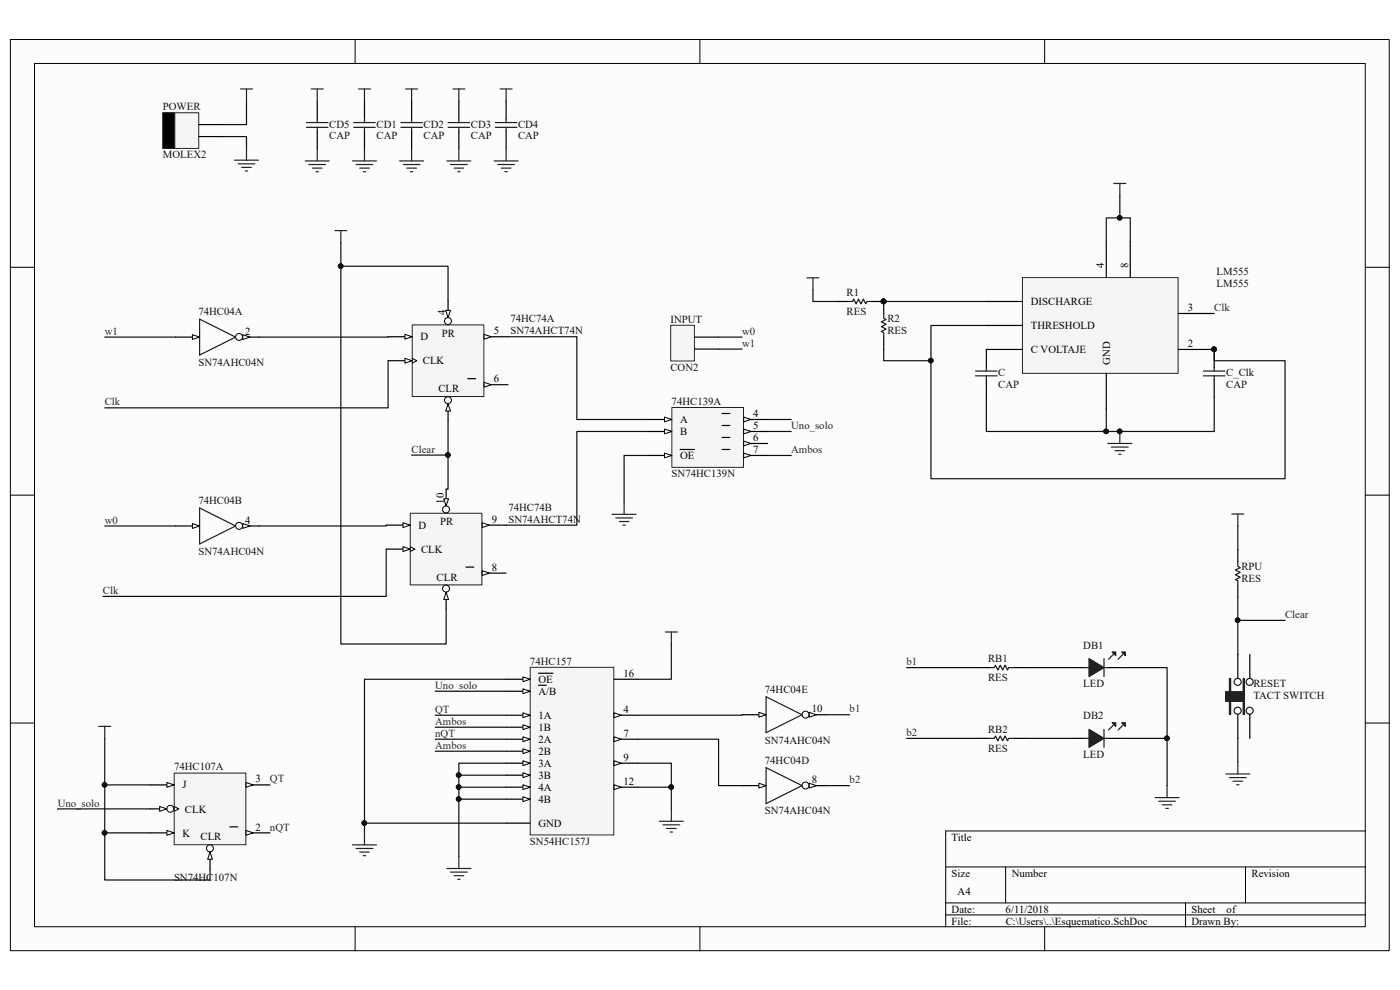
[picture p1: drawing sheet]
<svg xmlns="http://www.w3.org/2000/svg" width="297mm" height="210mm" viewBox="0 0 297 210" stroke-linecap="round" stroke-linejoin="round" font-family="sans-serif">
<path d="M2.2 8.4h292.5v193.3h-292.5z" fill="#fcfcfc"/>
<path d="M2.2 8.4h292.5v193.3h-292.5z" fill="none" stroke="#000" stroke-width=".21"/>
<path d="M7.4 13.5h282.2v183.1h-282.2z" fill="#fcfcfc"/>
<g fill="none" stroke="#000" stroke-width=".21">
<path d="M7.3 13.5h282.3v183.1h-282.3zM75.3 8.4v5.1M148.5 8.4v5.1M221.6 8.4v5.1M2.2 56.7h5.1M289.7 56.7h5.1M2.2 105h5.1M289.7 105h5.1M2.2 153.4h5.1M289.7 153.4h5.1M289.7 176.3h-89.1v20.3M75.3 196.6v5.1"/>
<path d="M148.5 196.6v5.1M200.6 183.9h89.1M200.6 191.5h89.1M200.6 194.1h89.1M213.4 183.9v7.6M221.6 196.6v5.1M251.5 191.5v5.1M264.2 183.9v7.6"/>
</g>
<path d="M34.6 24h7.6v7.5h-7.6z" fill="#f5f5f5"/>
<path d="M34.5 23.9h7.7v7.6h-7.7zM34.5 23.9h2.6v7.6h-2.6z" fill="none" stroke="#262626" stroke-width=".21"/>
<path d="M42.2 29h5.1M42.2 26.4h5.1" fill="none" stroke="#000" stroke-width=".25"/>
<path d="M34.6 24h2.5v7.5h-2.5z" fill="#000"/>
<path d="M51 18.9h2.6M52.3 18.9v2.5M49.7 34h5.1M50.5 34.7h3.6M51.3 35.5h2M52 36.3h.5M52.3 31.4v2.6" fill="none" stroke="#262626" stroke-width=".25"/>
<path d="M142.3 69h5v7.6h-5z" fill="#f5f5f5"/>
<path d="M142.3 69h5v7.6h-5z" fill="none" stroke="#262626" stroke-width=".21"/>
<path d="M147.4 74.1h5.1M147.4 71.5h5.1" fill="none" stroke="#000" stroke-width=".25"/>
<path d="M217 58.9h32.9v20.3h-32.9z" fill="#f5f5f5"/>
<path d="M216.9 58.9h33v20.3h-33z" fill="none" stroke="#262626" stroke-width=".21"/>
<g fill="none" stroke="#000" stroke-width=".25">
<path d="M234.7 51.2v7.7M239.8 51.2v7.7M177.3 64h2.5M184.9 64h2.6v2.5M187.5 71.6v2.5M209.3 69h7.6M209.3 64h7.6M216.9 74.1h-7.6v3.8M234.7 79.2v7.7M250 74.1h7.6v3.8M250 66.5h7.6M209.3 80.5v3.8"/>
<path d="M257.6 80.5v3.8"/>
</g>
<g fill="#0e0e0e" stroke="#0e0e0e" stroke-width=".21">
<circle cx="257.6" cy="74.1" r=".49"/>
<circle cx="187.4" cy="63.9" r=".49"/>
<circle cx="237.5" cy="91.5" r=".49"/>
</g>
<path d="M179.8 64h1.1l.2-.6 .5 1.1 .5-1.1 .5 1.1 .6-1.1 .5 1.1 .2-.5h1M187.5 66.5v1l.5 .3-1 .5 1 .5-1 .5 1 .5-1 .5 .5 .3v1M207 79.7h4.5M207 78.7h4.5M209.3 77.9v.8M209.3 79.7v.8M255.3 79.7h4.6M255.3 78.7h4.6M257.6 77.9v.8M257.6 79.7v.8" fill="none" stroke="#1c1c1c" stroke-width=".25"/>
<path d="M236.3 38.9h2.5M237.6 38.9v2.6M171.2 58.9h2.5M172.5 58.9v2.6M235 94.1h5.1M235.8 94.8h3.6M236.6 95.6h2M237.3 96.4h.5M237.6 91.5v2.6" fill="none" stroke="#262626" stroke-width=".25"/>
<path d="M87.5 69h15.2v15.1h-15.2z" fill="#f5f5f5"/>
<path d="M87.5 68.9h15.2v15.2h-15.2z" fill="none" stroke="#262626" stroke-width=".21"/>
<path d="M95.1 63.8v5.1" fill="none" stroke="#000" stroke-width=".25"/>
<circle cx="95" cy="68.1" r=".74" fill="#fcfcfc" stroke="#000" stroke-width=".21"/>
<path d="M94.5 65.8h1.1l-.5 1.6z" fill="#fcfcfc"/>
<path d="M87.4 76l1 .5-1 .5M94.5 65.8h1.1l-.5 1.6z" fill="none" stroke="#000" stroke-width=".21"/>
<path d="M82.3 76.5h5.1" fill="none" stroke="#000" stroke-width=".25"/>
<path d="M85.9 76l1.5 .5-1.5 .5z" fill="#fcfcfc"/>
<path d="M85.9 76l1.5 .5-1.5 .5z" fill="none" stroke="#000" stroke-width=".21"/>
<path d="M82.3 71.4h5.1" fill="none" stroke="#000" stroke-width=".25"/>
<path d="M85.9 70.9l1.5 .5-1.5 .5z" fill="#fcfcfc"/>
<path d="M85.9 70.9l1.5 .5-1.5 .5z" fill="none" stroke="#000" stroke-width=".21"/>
<path d="M95.1 84.2v5" fill="none" stroke="#000" stroke-width=".25"/>
<circle cx="95" cy="84.9" r=".74" fill="#fcfcfc" stroke="#000" stroke-width=".21"/>
<path d="M95.1 85.7l.5 1.5h-1.1z" fill="#fcfcfc"/>
<path d="M95.1 85.7l.5 1.5h-1.1z" fill="none" stroke="#000" stroke-width=".21"/>
<path d="M102.7 71.4h5.1" fill="none" stroke="#000" stroke-width=".25"/>
<path d="M102.7 70.9l1.5 .5-1.5 .5z" fill="#fcfcfc"/>
<path d="M102.7 70.9l1.5 .5-1.5 .5z" fill="none" stroke="#000" stroke-width=".21"/>
<path d="M102.7 81.6h5.1" fill="none" stroke="#000" stroke-width=".25"/>
<path d="M102.7 81.1l1.5 .5-1.5 .5z" fill="#fcfcfc"/>
<path d="M102.7 81.1l1.5 .5-1.5 .5z" fill="none" stroke="#000" stroke-width=".21"/>
<path d="M99.2 80.3h1.7" fill="none" stroke="#000" stroke-width=".25"/>
<path d="M87.1 108.9h15.1v15.2h-15.1z" fill="#f5f5f5"/>
<path d="M87 108.9h15.2v15.2h-15.2z" fill="none" stroke="#262626" stroke-width=".21"/>
<path d="M94.6 103.8v5.1" fill="none" stroke="#000" stroke-width=".25"/>
<circle cx="94.6" cy="108.1" r=".74" fill="#fcfcfc" stroke="#000" stroke-width=".21"/>
<path d="M94.1 105.8h1.1l-.6 1.5z" fill="#fcfcfc"/>
<path d="M87 116l1 .5-1 .5M94.1 105.8h1.1l-.6 1.5z" fill="none" stroke="#000" stroke-width=".21"/>
<path d="M81.9 116.5h5.1" fill="none" stroke="#000" stroke-width=".25"/>
<path d="M85.5 116l1.5 .5-1.5 .5z" fill="#fcfcfc"/>
<path d="M85.5 116l1.5 .5-1.5 .5z" fill="none" stroke="#000" stroke-width=".21"/>
<path d="M81.9 111.4h5.1" fill="none" stroke="#000" stroke-width=".25"/>
<path d="M85.5 110.9l1.5 .5-1.5 .5z" fill="#fcfcfc"/>
<path d="M85.5 110.9l1.5 .5-1.5 .5z" fill="none" stroke="#000" stroke-width=".21"/>
<path d="M94.6 124.1v5.1" fill="none" stroke="#000" stroke-width=".25"/>
<circle cx="94.6" cy="124.9" r=".74" fill="#fcfcfc" stroke="#000" stroke-width=".21"/>
<path d="M94.6 125.7l.6 1.5h-1.1z" fill="#fcfcfc"/>
<path d="M94.6 125.7l.6 1.5h-1.1z" fill="none" stroke="#000" stroke-width=".21"/>
<path d="M102.3 111.4h5.1" fill="none" stroke="#000" stroke-width=".25"/>
<path d="M102.3 110.9l1.5 .5-1.5 .5z" fill="#fcfcfc"/>
<path d="M102.3 110.9l1.5 .5-1.5 .5z" fill="none" stroke="#000" stroke-width=".21"/>
<path d="M102.3 121.6h5.1" fill="none" stroke="#000" stroke-width=".25"/>
<path d="M102.3 121.1l1.5 .5-1.5 .5z" fill="#fcfcfc"/>
<path d="M102.3 121.1l1.5 .5-1.5 .5z" fill="none" stroke="#000" stroke-width=".21"/>
<path d="M98.8 120.3h1.7" fill="none" stroke="#000" stroke-width=".25"/>
<path d="M142.6 86.5h15.1v12.6h-15.1z" fill="#f5f5f5"/>
<path d="M142.5 86.4h15.2v12.7h-15.2z" fill="none" stroke="#262626" stroke-width=".21"/>
<path d="M137.4 89h5.1" fill="none" stroke="#000" stroke-width=".25"/>
<path d="M141 88.5l1.5 .5-1.5 .5z" fill="#fcfcfc"/>
<path d="M141 88.5l1.5 .5-1.5 .5z" fill="none" stroke="#000" stroke-width=".21"/>
<path d="M137.4 91.5h5.1" fill="none" stroke="#000" stroke-width=".25"/>
<path d="M141 91l1.5 .5-1.5 .5z" fill="#fcfcfc"/>
<path d="M141 91l1.5 .5-1.5 .5z" fill="none" stroke="#000" stroke-width=".21"/>
<path d="M137.4 96.6h5.1" fill="none" stroke="#000" stroke-width=".25"/>
<path d="M141 96.1l1.5 .5-1.5 .5z" fill="#fcfcfc"/>
<path d="M141 96.1l1.5 .5-1.5 .5z" fill="none" stroke="#000" stroke-width=".21"/>
<path d="M144.3 95.4h3M157.8 89h5.1" fill="none" stroke="#000" stroke-width=".25"/>
<path d="M157.8 88.5l1.5 .5-1.5 .5z" fill="#fcfcfc"/>
<path d="M157.8 88.5l1.5 .5-1.5 .5z" fill="none" stroke="#000" stroke-width=".21"/>
<path d="M153.2 87.7h1.6M157.8 91.5h5.1" fill="none" stroke="#000" stroke-width=".25"/>
<path d="M157.8 91l1.5 .5-1.5 .5z" fill="#fcfcfc"/>
<path d="M157.8 91l1.5 .5-1.5 .5z" fill="none" stroke="#000" stroke-width=".21"/>
<path d="M153.2 90.3h1.6M157.8 94.1h5.1" fill="none" stroke="#000" stroke-width=".25"/>
<path d="M157.8 93.6l1.5 .5-1.5 .5z" fill="#fcfcfc"/>
<path d="M157.8 93.6l1.5 .5-1.5 .5z" fill="none" stroke="#000" stroke-width=".21"/>
<path d="M153.2 92.8h1.6M157.8 96.6h5.1" fill="none" stroke="#000" stroke-width=".25"/>
<path d="M157.8 96.1l1.5 .5-1.5 .5z" fill="#fcfcfc"/>
<path d="M157.8 96.1l1.5 .5-1.5 .5z" fill="none" stroke="#000" stroke-width=".21"/>
<path d="M153.2 95.4h1.6" fill="none" stroke="#000" stroke-width=".25"/>
<path d="M112.5 141.6h17.7v35.5h-17.7z" fill="#f5f5f5"/>
<path d="M112.5 141.6h17.7v35.5h-17.7z" fill="none" stroke="#262626" stroke-width=".21"/>
<path d="M107.4 146.6h5.1" fill="none" stroke="#000" stroke-width=".25"/>
<path d="M110.9 146.1l1.6 .5-1.6 .5z" fill="#fcfcfc"/>
<path d="M110.9 146.1l1.6 .5-1.6 .5z" fill="none" stroke="#000" stroke-width=".21"/>
<path d="M107.4 151.7h5.1M114.2 145.4h1.7" fill="none" stroke="#000" stroke-width=".25"/>
<path d="M110.9 151.2l1.6 .5-1.6 .5z" fill="#fcfcfc"/>
<path d="M110.9 151.2l1.6 .5-1.6 .5z" fill="none" stroke="#000" stroke-width=".21"/>
<path d="M107.4 154.3h5.1" fill="none" stroke="#000" stroke-width=".25"/>
<path d="M110.9 153.8l1.6 .5-1.6 .5z" fill="#fcfcfc"/>
<path d="M110.9 153.8l1.6 .5-1.6 .5z" fill="none" stroke="#000" stroke-width=".21"/>
<path d="M130.3 151.7h5.1" fill="none" stroke="#000" stroke-width=".25"/>
<path d="M130.3 151.2l1.5 .5-1.5 .5z" fill="#fcfcfc"/>
<path d="M130.3 151.2l1.5 .5-1.5 .5z" fill="none" stroke="#000" stroke-width=".21"/>
<path d="M107.4 156.8h5.1" fill="none" stroke="#000" stroke-width=".25"/>
<path d="M110.9 156.3l1.6 .5-1.6 .5z" fill="#fcfcfc"/>
<path d="M110.9 156.3l1.6 .5-1.6 .5z" fill="none" stroke="#000" stroke-width=".21"/>
<path d="M107.4 159.4h5.1" fill="none" stroke="#000" stroke-width=".25"/>
<path d="M110.9 158.9l1.6 .5-1.6 .5z" fill="#fcfcfc"/>
<path d="M110.9 158.9l1.6 .5-1.6 .5z" fill="none" stroke="#000" stroke-width=".21"/>
<path d="M130.3 156.8h5.1" fill="none" stroke="#000" stroke-width=".25"/>
<path d="M130.3 156.3l1.5 .5-1.5 .5z" fill="#fcfcfc"/>
<path d="M130.3 156.3l1.5 .5-1.5 .5z" fill="none" stroke="#000" stroke-width=".21"/>
<path d="M107.4 174.6h5.1M130.3 161.9h5.1" fill="none" stroke="#000" stroke-width=".25"/>
<path d="M130.3 161.4l1.5 .5-1.5 .5z" fill="#fcfcfc"/>
<path d="M130.3 161.4l1.5 .5-1.5 .5z" fill="none" stroke="#000" stroke-width=".21"/>
<path d="M107.4 164.4h5.1" fill="none" stroke="#000" stroke-width=".25"/>
<path d="M110.9 163.9l1.6 .5-1.6 .6z" fill="#fcfcfc"/>
<path d="M110.9 163.9l1.6 .5-1.6 .6z" fill="none" stroke="#000" stroke-width=".21"/>
<path d="M107.4 161.9h5.1" fill="none" stroke="#000" stroke-width=".25"/>
<path d="M110.9 161.4l1.6 .5-1.6 .5z" fill="#fcfcfc"/>
<path d="M110.9 161.4l1.6 .5-1.6 .5z" fill="none" stroke="#000" stroke-width=".21"/>
<path d="M130.3 167h5.1" fill="none" stroke="#000" stroke-width=".25"/>
<path d="M130.3 166.5l1.5 .5-1.5 .5z" fill="#fcfcfc"/>
<path d="M130.3 166.5l1.5 .5-1.5 .5z" fill="none" stroke="#000" stroke-width=".21"/>
<path d="M107.4 169.5h5.1" fill="none" stroke="#000" stroke-width=".25"/>
<path d="M110.9 169l1.6 .5-1.6 .5z" fill="#fcfcfc"/>
<path d="M110.9 169l1.6 .5-1.6 .5z" fill="none" stroke="#000" stroke-width=".21"/>
<path d="M107.4 167h5.1" fill="none" stroke="#000" stroke-width=".25"/>
<path d="M110.9 166.5l1.6 .5-1.6 .5z" fill="#fcfcfc"/>
<path d="M110.9 166.5l1.6 .5-1.6 .5z" fill="none" stroke="#000" stroke-width=".21"/>
<path d="M107.4 144.1h5.1" fill="none" stroke="#000" stroke-width=".25"/>
<path d="M110.9 143.6l1.6 .5-1.6 .5z" fill="#fcfcfc"/>
<path d="M110.9 143.6l1.6 .5-1.6 .5z" fill="none" stroke="#000" stroke-width=".21"/>
<path d="M114.2 142.8h3.1M130.3 144.1h5.1" fill="none" stroke="#000" stroke-width=".25"/>
<path d="M37 164h15.2v15.2h-15.2z" fill="#f5f5f5"/>
<path d="M37 164h15.2v15.2h-15.2z" fill="none" stroke="#262626" stroke-width=".21"/>
<path d="M31.8 166.5h5.1" fill="none" stroke="#000" stroke-width=".25"/>
<path d="M35.4 166l1.5 .5-1.5 .5z" fill="#fcfcfc"/>
<path d="M35.4 166l1.5 .5-1.5 .5zM36.9 171.1l1 .5-1 .5" fill="none" stroke="#000" stroke-width=".21"/>
<path d="M31.8 171.6h5.1" fill="none" stroke="#000" stroke-width=".25"/>
<circle cx="36.1" cy="171.6" r=".74" fill="#fcfcfc" stroke="#000" stroke-width=".21"/>
<path d="M33.9 171.1l1.5 .5-1.5 .5z" fill="#fcfcfc"/>
<path d="M33.9 171.1l1.5 .5-1.5 .5z" fill="none" stroke="#000" stroke-width=".21"/>
<path d="M31.8 176.7h5.1" fill="none" stroke="#000" stroke-width=".25"/>
<path d="M35.4 176.2l1.5 .5-1.5 .5z" fill="#fcfcfc"/>
<path d="M35.4 176.2l1.5 .5-1.5 .5z" fill="none" stroke="#000" stroke-width=".21"/>
<path d="M44.6 179.2v5.1" fill="none" stroke="#000" stroke-width=".25"/>
<circle cx="44.5" cy="180" r=".74" fill="#fcfcfc" stroke="#000" stroke-width=".21"/>
<path d="M44.6 180.8l.5 1.5h-1z" fill="#fcfcfc"/>
<path d="M44.6 180.8l.5 1.5h-1z" fill="none" stroke="#000" stroke-width=".21"/>
<path d="M52.2 166.5h5.1" fill="none" stroke="#000" stroke-width=".25"/>
<path d="M52.2 166l1.5 .5-1.5 .5z" fill="#fcfcfc"/>
<path d="M52.2 166l1.5 .5-1.5 .5z" fill="none" stroke="#000" stroke-width=".21"/>
<path d="M52.2 176.7h5.1" fill="none" stroke="#000" stroke-width=".25"/>
<path d="M52.2 176.2l1.5 .5-1.5 .5z" fill="#fcfcfc"/>
<path d="M52.2 176.2l1.5 .5-1.5 .5z" fill="none" stroke="#000" stroke-width=".21"/>
<path d="M207.4 141.6h2.5M207.4 156.6h2.5M215 141.6h2.6M215 156.6h2.6M227.5 141.6h2.6M235.2 141.6h2.5M48.8 175.4h1.6" fill="none" stroke="#000" stroke-width=".25"/>
<path d="M141.2 134.1h2.5M142.4 134.1v2.5M20.9 154.1h2.6M22.2 154.1v2.5M74.8 179.2h5.1M75.5 180h3.6M77.3 176.7v2.5M76.3 180.8h2M77.1 181.5h.5" fill="none" stroke="#262626" stroke-width=".25"/>
<path d="M234.2 139.7v3.8M209.9 141.6h1l.3-.5 .5 1 .5-1 .5 1 .5-1 .5 1 .3-.5h1M209.9 156.6h1l.3-.5 .5 1 .5-1 .5 1 .5-1 .5 1 .3-.5h1" fill="none" stroke="#1c1c1c" stroke-width=".25"/>
<path d="M231 139.7l3.2 1.9-3.2 1.9z" fill="#1c1c1c"/>
<path d="M231 139.7l3.2 1.9-3.2 1.9zM236.2 138.8l-1 1M238.2 138.8l-1 1M230.1 141.6h.9M234.2 141.6h1" fill="none" stroke="#1c1c1c" stroke-width=".25"/>
<path d="M238 138.3h.7v.8z" fill="#1c1c1c"/>
<path d="M238 138.3h.7v.8z" fill="none" stroke="#1c1c1c" stroke-width=".25"/>
<path d="M235.9 138.3h.8v.8z" fill="#1c1c1c"/>
<path d="M235.9 138.3h.8v.8zM234.2 154.7v3.8" fill="none" stroke="#1c1c1c" stroke-width=".25"/>
<path d="M227.5 156.6h2.6M235.2 156.6h2.5" fill="none" stroke="#000" stroke-width=".25"/>
<path d="M231 154.7l3.2 1.9-3.2 1.9z" fill="#1c1c1c"/>
<path d="M230.1 156.6h.9M231 154.7l3.2 1.9-3.2 1.9zM234.2 156.6h1M236.2 153.8l-1 1.1M238.2 153.8l-1 1.1" fill="none" stroke="#1c1c1c" stroke-width=".25"/>
<path d="M238 153.3h.7v.8z" fill="#1c1c1c"/>
<path d="M238 153.3h.7v.8z" fill="none" stroke="#1c1c1c" stroke-width=".25"/>
<path d="M235.9 153.3h.8v.8z" fill="#1c1c1c"/>
<g fill="none" stroke="#1c1c1c" stroke-width=".25">
<path d="M65 27h4.6M65 26h4.6M67.3 25.2v.8M67.3 27v.8M75 27h4.6M75 26h4.6M77.3 25.2v.8M77.3 27v.8M85 27h4.6M85 26h4.6M87.3 25.2v.8M87.3 27v.8"/>
<path d="M95.1 27h4.5M95.1 26h4.5M97.3 25.2v.8M97.3 27v.8M105.1 27h4.6M105.1 26h4.6M107.4 25.2v.8M107.4 27v.8M262.6 119.1v1.1l.5 .2-1 .5 1 .5-1 .5 1 .5-1 .6 .5 .2v1M235.9 153.3h.8v.8z"/>
</g>
<g fill="none" stroke="#262626" stroke-width=".25">
<path d="M66 18.9h2.6M67.3 18.9v2.5M76.1 18.9h2.5M77.3 18.9v2.5M86.1 18.9h2.5M87.3 18.9v2.5M96.1 18.9h2.5M97.3 18.9v2.5M106.1 18.9h2.5M107.4 18.9v2.5M64.8 34.1h5M65.5 34.9h3.6"/>
<path d="M66.3 35.7h2M67 36.4h.6M67.3 31.6v2.5M74.8 34.1h5.1M75.5 34.9h3.6M76.3 35.7h2M77.1 36.4h.5M77.3 31.6v2.5M84.8 34.1h5.1M85.5 34.9h3.6M86.3 35.7h2M87.1 36.4h.5"/>
<path d="M87.3 31.6v2.5M94.8 34.1h5.1M95.6 34.9h3.5M96.3 35.7h2.1M97.1 36.4h.5M97.3 31.6v2.5M104.8 34.1h5.1M105.6 34.9h3.6M106.4 35.7h2M107.1 36.4h.5M107.4 31.6v2.5M71 48.9h2.6"/>
<path d="M72.3 48.9v2.6M129.9 109.1h5M130.6 109.9h3.6M131.4 110.6h2M132.1 111.4h.6M132.4 106.6v2.5M261.3 109h2.6M262.6 109v2.6M139.9 174.2h5.1M140.6 175h3.6M141.4 175.7h2M142.2 176.5h.5"/>
<path d="M142.4 171.7v2.5M245.1 169.2h5M245.8 170h3.6M246.6 170.7h2M247.3 171.5h.5M247.6 166.7v2.5M94.8 184.2h5.1M95.6 185h3.5M96.3 185.8h2.1M97.1 186.5h.5M97.3 181.7v2.5"/>
</g>
<g fill="none" stroke="#000" stroke-width=".25">
<path d="M67.3 21.4v3.8M67.3 27.8v3.8M77.3 21.4v3.8M77.3 27.8v3.8M87.3 21.4v3.8M87.3 27.8v3.8M97.3 21.4v3.8M97.3 27.8v3.8M107.4 21.4v3.8M107.4 27.8v3.8M262.6 116.6v2.5M262.6 124.2v2.6"/>
<path d="M262.6 138.8v5.1M262.6 151.5v5.1"/>
</g>
<path d="M260.8 143.9h.3v7.6h-.3v-2.7h-.7v-2.1h.7z" fill-rule="evenodd" fill="#1c1c1c"/>
<g fill="none" stroke="#1c1c1c" stroke-width=".25">
<path d="M260.8 143.9h.3v7.6h-.3v-2.7h-.7v-2.1h.7z"/>
<circle cx="262.6" cy="150.8" r=".75"/>
<circle cx="262.6" cy="144.7" r=".75"/>
<circle cx="265.1" cy="150.8" r=".75"/>
<circle cx="265.1" cy="144.7" r=".75"/>
</g>
<path d="M260.1 146.7h3.6v-2.8h.3v7.7h-.3v-2.8h-3.6z" fill-rule="evenodd" fill="#1c1c1c"/>
<path d="M260.1 146.7h3.6v-2.8h.3v7.7h-.3v-2.8h-3.6z" fill="none" stroke="#1c1c1c" stroke-width=".25"/>
<path d="M37.3 71.5h5M265.1 138.8v5.1M265.1 151.5v5.1" fill="none" stroke="#000" stroke-width=".25"/>
<path d="M260.1 164.2h5M260.8 165h3.6M261.6 165.7h2M262.4 166.5h.5M262.6 161.6v2.6" fill="none" stroke="#262626" stroke-width=".25"/>
<path d="M40.8 71l1.5 .5-1.5 .5z" fill="#fcfcfc"/>
<path d="M40.8 71l1.5 .5-1.5 .5z" fill="none" stroke="#000" stroke-width=".21"/>
<path d="M50 71.5h5.1" fill="none" stroke="#000" stroke-width=".25"/>
<circle cx="50.7" cy="71.5" r=".74" fill="#fcfcfc" stroke="#000" stroke-width=".21"/>
<path d="M51.5 71l1.5 .5-1.5 .5z" fill="#fcfcfc"/>
<path d="M51.5 71l1.5 .5-1.5 .5z" fill="none" stroke="#000" stroke-width=".21"/>
<path d="M42.3 67.7l7.7 3.8-7.7 3.8z" fill="none" stroke="#1c1c1c" stroke-width=".25"/>
<path d="M37.3 111.6h5" fill="none" stroke="#000" stroke-width=".25"/>
<path d="M40.8 111.1l1.5 .5-1.5 .5z" fill="#fcfcfc"/>
<path d="M40.8 111.1l1.5 .5-1.5 .5z" fill="none" stroke="#000" stroke-width=".21"/>
<path d="M50 111.6h5.1" fill="none" stroke="#000" stroke-width=".25"/>
<circle cx="50.7" cy="111.6" r=".74" fill="#fcfcfc" stroke="#000" stroke-width=".21"/>
<path d="M51.5 111.1l1.5 .5-1.5 .5z" fill="#fcfcfc"/>
<path d="M51.5 111.1l1.5 .5-1.5 .5z" fill="none" stroke="#000" stroke-width=".21"/>
<path d="M42.3 107.8l7.7 3.8-7.7 3.8z" fill="none" stroke="#1c1c1c" stroke-width=".25"/>
<path d="M170.2 151.6h5" fill="none" stroke="#000" stroke-width=".25"/>
<circle cx="170.9" cy="151.6" r=".74" fill="#fcfcfc" stroke="#000" stroke-width=".21"/>
<path d="M171.7 151.1l1.5 .5-1.5 .5z" fill="#fcfcfc"/>
<path d="M171.7 151.1l1.5 .5-1.5 .5z" fill="none" stroke="#000" stroke-width=".21"/>
<path d="M157.4 151.6h5.1" fill="none" stroke="#000" stroke-width=".25"/>
<path d="M161 151.1l1.5 .5-1.5 .5z" fill="#fcfcfc"/>
<path d="M161 151.1l1.5 .5-1.5 .5z" fill="none" stroke="#000" stroke-width=".21"/>
<path d="M162.5 147.8l7.7 3.8-7.7 3.8z" fill="none" stroke="#1c1c1c" stroke-width=".25"/>
<path d="M170.2 166.7h5" fill="none" stroke="#000" stroke-width=".25"/>
<circle cx="170.9" cy="166.6" r=".74" fill="#fcfcfc" stroke="#000" stroke-width=".21"/>
<path d="M171.7 166.2l1.5 .5-1.5 .5z" fill="#fcfcfc"/>
<path d="M171.7 166.2l1.5 .5-1.5 .5z" fill="none" stroke="#000" stroke-width=".21"/>
<path d="M157.4 166.7h5.1" fill="none" stroke="#000" stroke-width=".25"/>
<path d="M161 166.2l1.5 .5-1.5 .5z" fill="#fcfcfc"/>
<path d="M161 166.2l1.5 .5-1.5 .5z" fill="none" stroke="#000" stroke-width=".21"/>
<path d="M162.5 162.8l7.7 3.9-7.7 3.8z" fill="none" stroke="#1c1c1c" stroke-width=".25"/>
<g fill="none" stroke="#0e0e0e" stroke-width=".25">
<path d="M47.3 29h5v2.4M52.3 21.4v5h-5M72.3 56.5h22.8v7.3M72.3 51.5v85.1h22.3v-7.4M234.7 51.2v-5h5.1v5M237.6 41.5v4.7M22.2 71.5h15.1M82.3 76.5v10h-60.1M82.3 71.4l-27.2 .1M107.8 71.4h14.6v17.6h15M152.5 74.1h4.9M152.5 71.5h4.9"/>
<path d="M172.5 61.5v2.5h4.8M187.5 64h21.8M209.3 69h-11.8v7.5h-10v-2.4M257.6 74.1v2.4h15v25.1h-75.1v-25.1M87.3 96.5h7.8M95.1 89.2v14.6h-.5M137.4 91.5h-15v19.9h-15M137.4 96.6h-5v10M162.9 91.5h5M162.9 89h5M162.9 96.6h5M209.3 84.3v7.2h48.3v-7.2"/>
<path d="M234.7 86.9v4.6M22.2 111.6h15.1M81.9 116.5v10h-60.1M81.9 111.4v.2h-26.8M262.6 111.6v5M142.4 136.6v7.5h-7M262.6 126.8v12M262.6 131.6h10M22.2 156.6v9.9M92.3 151.7h15.1M92.3 154.3h15.1M92.3 156.8h15.1"/>
<path d="M92.3 159.4h15.1M92.3 146.6h15.1M107.4 144.1h-30.1v30.5M135.4 156.8h17.1v9.9h4.9M157.4 151.6l-22 .1M175.2 151.6h5.1M192.3 141.6h15.1M192.3 156.6h15.1M217.6 141.6h9.9M217.6 156.6h9.9M237.7 141.6h9.9v25.1M237.7 156.6h9.9"/>
<path d="M262.6 156.6v5M22.2 176.7v10h22.4v-2.4M31.8 166.5h-9.6v10.2h9.6M31.8 171.6l-19.6 .1M97.3 164.4v2.6h10.1M97.3 167v2.5h10.1M97.3 169.5v12.2M107.4 174.6h-30.1v2.1M107.4 161.9h-10.1v2.5h10.1M135.4 161.9h7v5.1M135.4 167h7v4.7M175.2 166.7h5.1"/>
</g>
<g fill="#0e0e0e" stroke="#0e0e0e" stroke-width=".21">
<circle cx="187.4" cy="63.9" r=".49"/>
<circle cx="197.5" cy="76.5" r=".49"/>
<circle cx="257.6" cy="74.1" r=".49"/>
<circle cx="237.5" cy="46.2" r=".49"/>
<circle cx="234.7" cy="91.5" r=".49"/>
<circle cx="237.5" cy="91.5" r=".49"/>
<circle cx="22.2" cy="176.7" r=".49"/>
<circle cx="22.2" cy="166.5" r=".49"/>
<circle cx="77.3" cy="174.6" r=".49"/>
<circle cx="247.6" cy="156.6" r=".49"/>
<circle cx="72.3" cy="56.4" r=".49"/>
<circle cx="97.3" cy="164.4" r=".49"/>
<circle cx="97.3" cy="167" r=".49"/>
<circle cx="97.3" cy="169.5" r=".49"/>
<circle cx="142.4" cy="167" r=".49"/>
<circle cx="95" cy="96.5" r=".49"/>
<circle cx="262.6" cy="131.6" r=".49"/>
</g>
<g font-size="2.3" fill="#0e0e0e">
<text x="34.5" y="23.4">POWER</text>
<text x="69.8" y="27.1">CD5</text>
<text x="69.8" y="29.6">CAP</text>
<text x="79.9" y="27.1">CD1</text>
<text x="79.9" y="29.6">CAP</text>
<text x="89.9" y="27.1">CD2</text>
<text x="89.9" y="29.6">CAP</text>
<text x="99.9" y="27.1">CD3</text>
<text x="99.9" y="29.6">CAP</text>
<text x="109.9" y="27.1">CD4</text>
<text x="109.9" y="29.6">CAP</text>
<text x="34.5" y="33.6">MOLEX2</text>
<text x="258.1" y="58.4">LM555</text>
<text x="179.6" y="62.7">R1</text>
<text x="258.1" y="60.9">LM555</text>
<text x="42.1" y="66.9">74HC04A</text>
<text x="108.3" y="68.4">74HC74A</text>
<text x="108.3" y="71">SN74AHCT74N</text>
<text x="142.2" y="68.5">INPUT</text>
<text x="179.6" y="66.8">RES</text>
<text x="188.3" y="68.3">R2</text>
<text x="188.3" y="70.8">RES</text>
<text x="42.1" y="77.6">SN74AHC04N</text>
<text x="142.2" y="78.7">CON2</text>
<text x="211.8" y="79.8">C</text>
<text x="211.8" y="82.3">CAP</text>
<text x="260.1" y="79.8">C_Clk</text>
<text x="260.1" y="82.3">CAP</text>
<text x="142.5" y="85.9">74HC139A</text>
<text x="142.5" y="101.2">SN74HC139N</text>
<text x="42.1" y="107">74HC04B</text>
<text x="107.9" y="108.4">74HC74B</text>
<text x="107.9" y="110.9">SN74AHCT74N</text>
<text x="42.1" y="117.7">SN74AHC04N</text>
<text x="263.4" y="120.9">RPU</text>
<text x="263.4" y="123.4">RES</text>
<text x="229.8" y="137.6">DB1</text>
<text x="112.4" y="141.1">74HC157</text>
<text x="209.6" y="140.4">RB1</text>
<text x="162.3" y="147.1">74HC04E</text>
<text x="209.6" y="144.4">RES</text>
<text x="229.8" y="145.8">LED</text>
<text x="265.9" y="145.7">RESET</text>
<text x="265.9" y="148.3">TACT SWITCH</text>
<text x="209.6" y="155.4">RB2</text>
<text x="229.8" y="152.6">DB2</text>
<text x="162.3" y="157.8">SN74AHC04N</text>
<text x="209.6" y="159.5">RES</text>
<text x="229.8" y="160.9">LED</text>
<text x="36.9" y="163.4">74HC107A</text>
<text x="162.3" y="162.1">74HC04D</text>
<text x="162.3" y="172.8">SN74AHC04N</text>
<text x="112.4" y="179.2">SN54HC157J</text>
<text x="36.9" y="186.9">SN74HC107N</text>
</g>
<g font-size="2.3">
<text x="234.2" y="56.9" transform="rotate(-90 234.2 56.9)">4</text>
<text x="239.3" y="56.9" transform="rotate(-90 239.3 56.9)">8</text>
<text x="218.7" y="64.7">DISCHARGE</text>
<text x="252" y="66">3</text>
<text x="52" y="71">2</text>
<text x="93.8" y="71.5">PR</text>
<text x="94.5" y="66.8" transform="rotate(-90 94.5 66.8)">4</text>
<text x="104.7" y="71">5</text>
<text x="218.7" y="69.8">THRESHOLD</text>
<text x="89.2" y="72.2">D</text>
<text x="89.7" y="77.3">CLK</text>
<text x="218.7" y="74.9">C VOLTAJE</text>
<text x="235.5" y="77.4" transform="rotate(-90 235.5 77.4)">GND</text>
<text x="252" y="73.6">2</text>
<text x="93" y="83.1">CLR</text>
<text x="104.7" y="81.1">6</text>
<text x="144.3" y="89.8">A</text>
<text x="159.8" y="88.5">4</text>
<text x="144.3" y="92.3">B</text>
<text x="159.8" y="91.1">5</text>
<text x="159.8" y="93.6">6</text>
<text x="144.3" y="97.4">OE</text>
<text x="159.8" y="96.1">7</text>
<text x="94.1" y="106.8" transform="rotate(-90 94.1 106.8)">10</text>
<text x="52" y="111.1">4</text>
<text x="88.8" y="112.2">D</text>
<text x="93.4" y="111.4">PR</text>
<text x="104.3" y="110.9">9</text>
<text x="89.3" y="117.3">CLK</text>
<text x="92.6" y="123.1">CLR</text>
<text x="104.3" y="121.1">8</text>
<text x="132.3" y="143.6">16</text>
<text x="114.2" y="147.4">A/B</text>
<text x="114.2" y="144.9">OE</text>
<text x="114.2" y="152.5">1A</text>
<text x="114.2" y="155">1B</text>
<text x="132.3" y="151.2">4</text>
<text x="172.2" y="151.1">10</text>
<text x="114.2" y="157.6">2A</text>
<text x="114.2" y="160.1">2B</text>
<text x="132.3" y="156.3">7</text>
<text x="132.3" y="161.4">9</text>
<text x="38.7" y="167.3">J</text>
<text x="54.2" y="166">3</text>
<text x="114.2" y="165.2">3B</text>
<text x="114.2" y="162.7">3A</text>
<text x="114.2" y="167.8">4A</text>
<text x="132.3" y="166.5">12</text>
<text x="172.2" y="166.2">8</text>
<text x="39.2" y="172.4">CLK</text>
<text x="114.2" y="170.3">4B</text>
<text x="38.7" y="177.5">K</text>
<text x="42.5" y="178.2">CLR</text>
<text x="54.2" y="176.2">2</text>
<text x="114.2" y="175.4">GND</text>
<text x="201.9" y="178.3">Title</text>
<text x="201.9" y="186">Size</text>
<text x="214.6" y="186">Number</text>
<text x="265.5" y="186">Revision</text>
<text x="203.2" y="189.8">A4</text>
<text x="201.9" y="193.6">Date:</text>
<text x="201.9" y="196.1">File:</text>
<text x="213.3" y="193.6">6/11/2018</text>
<text x="213.4" y="196.1">C:\Users\..\Esquematico.SchDoc</text>
<text x="252.8" y="193.6">Sheet</text>
<text x="252.8" y="196.1">Drawn By:</text>
<text x="260.2" y="193.6">of</text>
</g>
<g font-size="2.3" fill="#262626">
<text x="257.6" y="66">Clk</text>
<text x="22.2" y="71">w1</text>
<text x="157.4" y="71">w0</text>
<text x="157.4" y="73.6">w1</text>
<text x="22.2" y="86">Clk</text>
<text x="167.9" y="91.1">Uno_solo</text>
<text x="87.3" y="96.1">Clear</text>
<text x="167.9" y="96.1">Ambos</text>
<text x="22.2" y="111.1">w0</text>
<text x="21.8" y="126">Clk</text>
<text x="272.6" y="131.1">Clear</text>
<text x="192.3" y="141.1">b1</text>
<text x="92.3" y="146.1">Uno_solo</text>
<text x="92.3" y="151.2">QT</text>
<text x="92.3" y="153.8">Ambos</text>
<text x="180.3" y="151.1">b1</text>
<text x="92.3" y="156.3">nQT</text>
<text x="92.3" y="158.8">Ambos</text>
<text x="192.3" y="156.2">b2</text>
<text x="57.3" y="166">QT</text>
<text x="180.3" y="166.2">b2</text>
<text x="12.2" y="171.1">Uno_solo</text>
<text x="57.3" y="176.2">nQT</text>
</g>
</svg>
